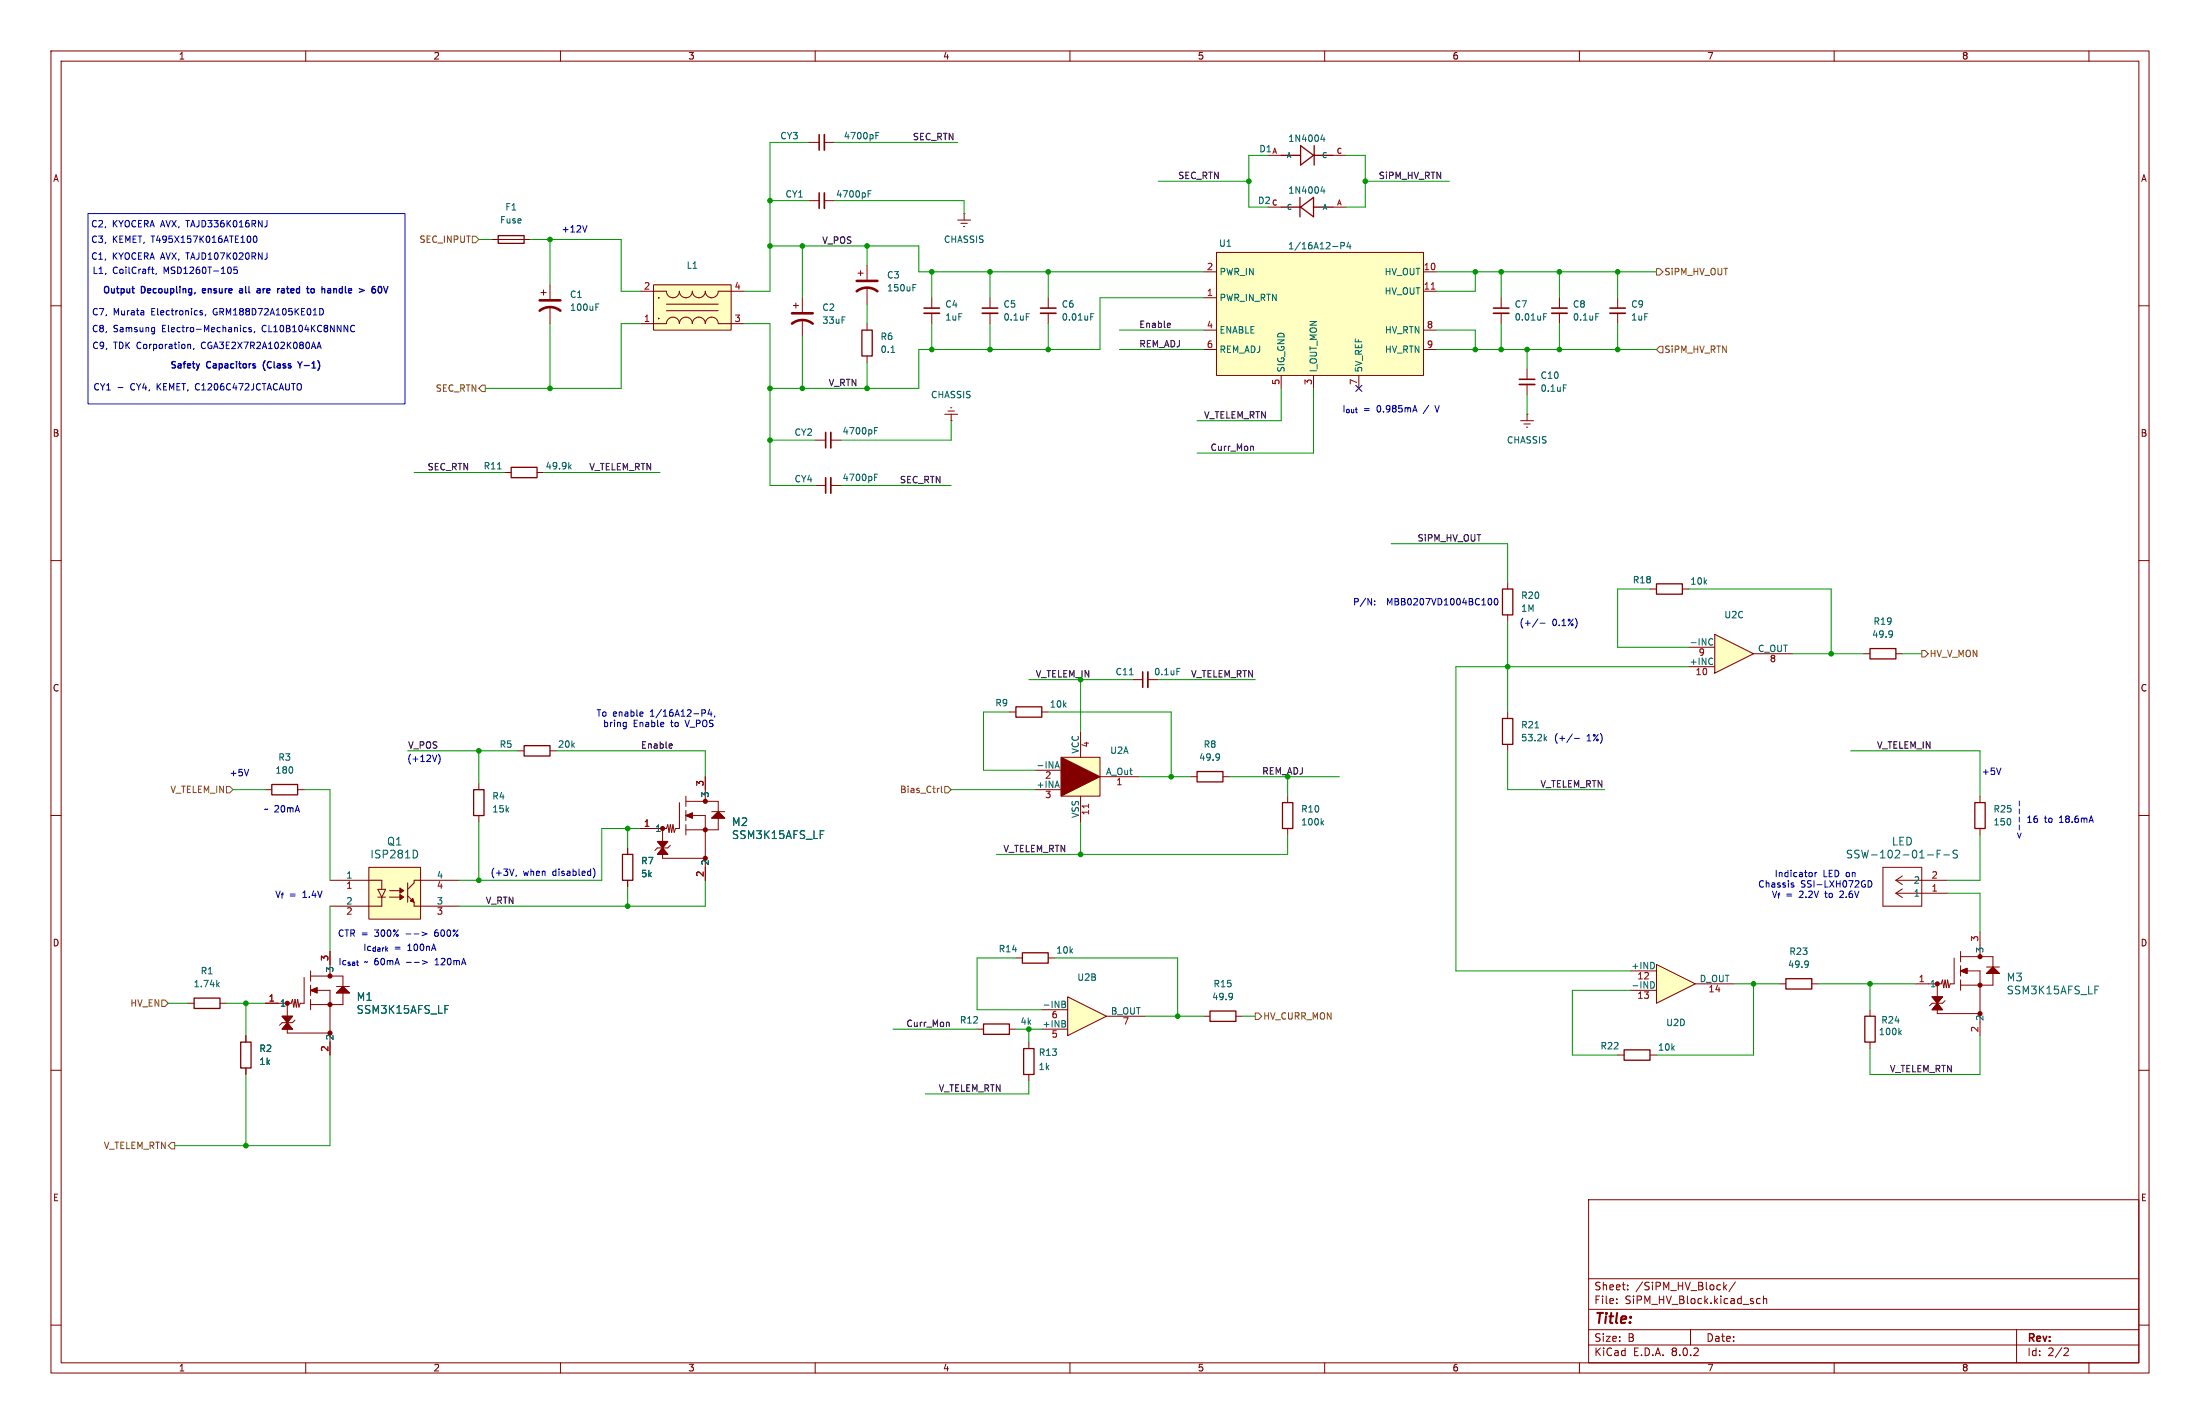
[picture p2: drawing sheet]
<svg xmlns="http://www.w3.org/2000/svg" width="432mm" height="279mm" viewBox="0 0 432 279" stroke-linecap="round" stroke-linejoin="round" font-family="sans-serif">
<g fill="none" stroke="#840000" stroke-width=".2">
<path d="M10 10h411.8v259.4h-411.8zM12 12h407.8v255.4h-407.8zM60 10v2M110 10v2M160 10v2M210 10v2M260 10v2M310 10v2M360 10v2M410 10v2M10 60h2M419.8 60h2"/>
<path d="M99.1 92.7h1.2M105.4 92.7h1.3M298.4 82.6h2.6M299.1 83.2h1.3M299.6 83.8h.2M299.7 81.3h.1M299.7 81.3v1.3M10 110h2M295.9 114.3v1.3M419.8 110h2M295.9 120.7v1.2M10 160h2"/>
<path d="M94 153.7v1.2M101.6 147.3h1.3M107.9 147.3h1.3M233.7 152.4h1.2M240 152.4h1.3M419.8 160h2M94 160v1.3M123.2 166.4v1.2M123.2 172.7v1.3M36.8 196.9h1.3M43.2 196.9h1.2M55.4 199.4h2l-2 2.5h2z"/>
<path d="M56.4 196.9v2.5M59.7 191.8v5.1h-.8l-.2 .7-.3-1.5-.2 1.5-.3-1.5-.2 1.5-.3-1.5-.3 .8h-5M61 190.5v2M61 193.3v2M61 196.1v2M61 194.3l1.2-.5v1zM61 191.5h6.3v2M62.2 194.3h2.6v12.7M64.8 186.7v4.8M66 194.8l1.3-1.3 1.3 1.3zM66 193.5h2.6M67.3 194.8v2.3h-6.3"/>
<path d="M10 210h2M56.4 201.9v.8h8.4M57.9 200.2l-.5 .5h-2l-.5 .5M419.8 210h2M311.8 235.4h108v32h-108zM10 260h2M311.8 256.9h108M311.8 250.9h108M317.3 255.6v.2M317.3 254.9v.1M319.5 252.9v.2M319.5 252.2v.1"/>
<path d="M338.3 251.6v1.5M338.5 252.5l.4 .6M338.9 252.1l-.6 .6M340.6 251.5l-1.3 1.9M345.5 254.9l-.5-.1-.2 .3 .1 .6h.6M346.1 254.9l.2-.1 .4 .1 .1 .9M346.1 254.3v1.5M419.8 260h2M60 267.4v2M110 267.4v2M160 267.4v2M210 267.4v2"/>
<path d="M260 267.4v2M310 267.4v2M311.8 263.9h108M311.8 260.9h108M331.8 260.9v3M360 267.4v2M395.8 260.9v6.5M405.3 264.5l.5 .1 .2 .3-1 1.1h1M410 267.4v2"/>
</g>
<g fill="#840000" stroke="#840000" stroke-width=".2">
<path d="M61 194.3l1.2-.5v1z"/>
<path d="M66 194.8l1.3-1.3 1.3 1.3z"/>
<path d="M55.4 199.4h2l-1 1.3 1 1.2h-2l1-1.2z"/>
</g>
<g fill="none" stroke="#840000" stroke-width=".51">
<circle cx="56.4" cy="196.8" r=".25"/>
<circle cx="64.8" cy="191.5" r=".25"/>
<circle cx="64.8" cy="197.1" r=".25"/>
<circle cx="64.8" cy="202.7" r=".25"/>
</g>
<path d="M97.7 92h.7M111.8 91.5l.3 .5M112.1 91.2l-.5 .5M239.2 148l.2 .6-.2 .4M239.4 148.4l-.2 .2M42.7 193.1l.3 .5M43 192.8l-.5 .5M87.3 197.3h.8" fill="none" stroke="#006464" stroke-width=".2"/>
<path d="M100.3 91.7h5.1v2h-5.1zM294.9 115.6h2v5.1h-2zM93 154.9h2v5.1h-2zM102.9 146.3h5v2h-5zM234.9 151.4h5.1v2h-5.1zM122.2 167.6h2v5.1h-2zM38.1 195.8h5.1v2.1h-5.1z" fill="none" stroke="#840000" stroke-width=".25"/>
<path d="M72.4 170.2h10.1v10.1h-10.1z" fill="#ffffc2"/>
<g fill="none" stroke="#840000" stroke-width=".2">
<path d="M158.7 39.4h2.1M161.8 39.4h2M96.5 47h7.6M182.9 58.4v2.1M205.7 58.4v2.1M170.2 63.5v1.3M170.2 69.9v1.2M182.9 61.5v2M205.7 61.5v2M323.8 115.6h1.3M330.2 115.6h1.3M64.8 172.7h10.1v1.8"/>
<path d="M72.4 170.2h10.1v10.1h-10.1zM74.2 176h1.5M74.2 174.5h1.5l-.8 1.5zM74.9 176v1.8h-10.1M76.5 176h2M76.5 174.8h2M80 173.2v3.8M80 175.8l.8 .7M81.3 177v.8h8.9M90.2 172.7h-8.9v.5l-1.3 1.3M369.6 170.2h7.6v7.6h-7.6zM372.1 172.7h10.2"/>
<path d="M372.1 172.7l1.3 .9M372.1 175.3h10.2M372.1 175.3l1.3 .8M373.4 171.9l-1.3 .8M373.4 174.4l-1.3 .9"/>
</g>
<g fill="#840000" stroke="#840000" stroke-width=".2">
<path d="M78.5 175.5l.7 .5-.7 .5z"/>
<path d="M78.5 174.2l.7 .6-.7 .5z"/>
<path d="M80.5 176.8l.5-.5 .3 .7z"/>
</g>
<path d="M170.4 38h.4M170.4 37.4h.6M174.9 69.2h.7M214.1 62.2h.4M214.1 61.5h.6M81.7 166.9l.3 .6-.1 .5-.2 .3M378.3 167.8h1.2M380.2 167.5h.5M380.9 166.8h-.7v1.5M381.5 167.8h1.2M384.2 166.9l-.6-.1-.3 .3 .2 .4 .6 .3v.4l-.2 .1h-.6" fill="none" stroke="#006464" stroke-width=".2"/>
<path d="M161.8 37.8v3.1M181.4 61.5h3M204.2 61.5h3.1" fill="none" stroke="#840000" stroke-width=".33"/>
<path d="M160.8 37.8v3.1M181.4 60.5h3M204.2 60.5h3.1" fill="none" stroke="#840000" stroke-width=".3"/>
<path d="M97.8 46.2h5.1v1.6h-5.1zM169.2 64.8h2v5.1h-2zM325.1 114.6h5.1v2h-5.1z" fill="none" stroke="#840000" stroke-width=".25"/>
<path d="M128.3 55.9h15.2v8.9h-15.2z" fill="#ffffc2"/>
<g fill="none" stroke="#840000" stroke-width=".2">
<path d="M158.7 27.9h2.1M161.8 27.9h2M248.9 30.5h2.6M261.6 30.5h2.6M106.2 57.4h1M106.7 56.9v1M107.9 55.9v2.8M125.7 57.2h5.1a1.27 1.27 0 0 0 1.3 1.2 1.27 1.27 0 0 0 1.2-1.2 1.27 1.27 0 0 0 1.3 1.2 1.27 1.27 0 0 0 1.3-1.2 1.27 1.27 0 0 0 1.3 1.2 1.27 1.27 0 0 0 1.2-1.2 1.27 1.27 0 0 0 1.3 1.2 1.27 1.27 0 0 0 1.3-1.2h5M128.3 55.9h15.2v8.9h-15.2zM130.8 59.7h10.2M168.4 53.6h1M168.9 53.1v1"/>
<path d="M170.2 52.1v2.8M170.2 56.4v3.3M188 43.2h2.5M188.6 43.8h1.3M189.1 44.5h.3M189.2 41.9h.1M189.2 41.9v1.3M294.6 58.4v2.1M306.1 58.4v2.1M317.5 58.4v2.1M107.9 60.2v3.3M125.7 63.5h5.1a1.27 1.27 0 0 1 1.3-1.3 1.27 1.27 0 0 1 1.2 1.3 1.27 1.27 0 0 1 1.3-1.3 1.27 1.27 0 0 1 1.3 1.3 1.27 1.27 0 0 1 1.3-1.3 1.27 1.27 0 0 1 1.2 1.3 1.27 1.27 0 0 1 1.3-1.3 1.27 1.27 0 0 1 1.3 1.3h5"/>
<path d="M130.8 61h10.2M294.6 61.5v2M299.7 72.4v2M299.7 75.4v2.1M306.1 61.5v2M317.5 61.5v2M185.4 81.3h2.6M186.1 80.6h1.2M186.6 80h.2M186.7 82.6h.1M186.7 81.3v1.3M201.9 204.5v1.2"/>
<path d="M201.9 210.8v1.3"/>
</g>
<path d="M105.9 58.9h4.1M168.1 57.2a3.3 3.3 0 0 1 4.1 0M168.1 55.1h4.1M105.9 61a3.3 3.3 0 0 1 4.1 0" fill="none" stroke="#840000" stroke-width=".51"/>
<path d="M171.9 26.6h.4M171.9 26h.6M259.6 26.4l-.3 .9h.7M259.9 26.9v.9M117 59.6h.6M179.2 56.4h.4M179.2 55.8h.6M117 60.2h.4M303 62.2h.4M303 61.5h.6M306.8 75.5h.7M313.2 61.5h.6" fill="none" stroke="#006464" stroke-width=".2"/>
<path d="M161.8 26.4v3.1M293.1 61.5h3.1M298.2 75.4h3M304.5 61.5h3.1M316 61.5h3" fill="none" stroke="#840000" stroke-width=".33"/>
<path d="M160.8 26.4v3.1M293.1 60.5h3.1M298.2 74.4h3M304.5 60.5h3.1M316 60.5h3" fill="none" stroke="#840000" stroke-width=".3"/>
<path d="M251.5 30.5h3.8M255.3 28.6l2.5 1.9-2.5 1.9zM257.8 30.5h3.8M257.9 28.6v3.8M200.9 205.7h2v5.1h-2z" fill="none" stroke="#840000" stroke-width=".25"/>
<path d="M238.8 49.5h40.6v24.2h-40.6z" fill="#ffffc2"/>
<g fill="none" stroke="#840000" stroke-width=".2">
<path d="M155.7 59.9h1M156.2 59.4v1.1M157.5 58.4v2.8M194.3 58.4v2.1M236.2 58.4h2.6M236.2 53.3h2.6M238.8 49.5h40.6v24.2h-40.6zM248.9 40.6h2.6M261.6 40.6h2.6M279.4 53.3h2.5M279.4 57.2h2.5M157.5 62.7v3.3"/>
<path d="M194.3 61.5v2M236.2 64.8h2.6M236.2 68.6h2.6M251.5 73.7v2.5M257.8 73.7v2.5M266.7 73.7v2.5M279.4 64.8h2.5M279.4 68.6h2.5M160 95.3h2.1M160 86.4h2.1M163.1 95.3h2M163.1 86.4h2"/>
<path d="M52.1 154.9h1.2M58.4 154.9h1.3M133.3 157.5v5.1h-.7l-.3 .7-.2-1.5-.3 1.5-.2-1.5-.3 1.5-.2-1.5-.3 .8h-5.1M134.6 156.2v2M134.6 159v2M134.6 157.2h6.4v2.1M138.4 152.4v4.8M139.7 159.3h2.5M129 165.1h2.1l-2.1 2.5h2.1zM130 167.6v.8h8.4M130 162.6v2.5M131.6 165.9l-.5 .5h-2.1l-.5 .5"/>
<path d="M134.6 161.8v2M134.6 160l1.3-.5v1zM135.9 160h2.5v12.7M139.7 160.5l1.3-1.2 1.2 1.2zM141 160.5v2.3h-6.4M199.4 188h1.3M205.7 188h1.3M379.2 195.6h2.1l-2.1 2.5h2.1zM380.2 198.1v.8h8.4M380.2 193v2.6M381.8 196.3l-.5 .6h-2.1l-.5 .5M383.5 188v5h-.7l-.3 .8-.2-1.5-.3 1.5-.2-1.5-.3 1.5-.2-1.5-.3 .7h-5.1"/>
<path d="M384.8 186.7v2M384.8 189.5v2M384.8 192.3v2M384.8 190.5l1.3-.5v1zM384.8 187.7h6.4v2M386.1 190.5h2.5v12.7M388.6 182.9v4.8M389.9 191l1.3-1.3 1.2 1.3zM389.9 189.7h2.5M391.2 191v2.3h-6.4M48.3 203.2v1.3M48.3 209.6v1.2"/>
<path d="M191.8 201.9h1.2M198.1 201.9h1.3"/>
</g>
<path d="M280.9 56.7h.7" fill="none" stroke="#a90000" stroke-width=".2"/>
<path d="M259.6 36.6l-.3 .9h.7M259.9 37.1v.8M263.2 48.2h.6l.1-.2-.1-.3-.6-.1v1.2M264.7 47.5l-.3 .9h.8M265 48v.8M201.4 61.5h.6M171.7 93.6h.4M171.7 93h.6M171.7 84.5h.4M171.7 83.9h.6M161 163h.7M411.2 193.5h.7" fill="none" stroke="#006464" stroke-width=".2"/>
<path d="M255.1 38.7v3.8M251.5 40.6h3.8M255.3 40.6l2.5-1.9v3.8zM257.8 40.6h3.8M53.3 153.9h5.1v2.1h-5.1zM200.7 186.9h5v2.1h-5zM47.2 204.5h2.1v5.1h-2.1zM193 200.9h5.1v2h-5.1z" fill="none" stroke="#840000" stroke-width=".25"/>
<g fill="none" stroke="#840000" stroke-width=".51">
<path d="M155.4 63.5a3.3 3.3 0 0 1 4.1 0M155.4 61.5h4.1"/>
<circle cx="138.4" cy="157.2" r=".25"/>
<circle cx="130" cy="162.6" r=".25"/>
<circle cx="138.4" cy="168.4" r=".25"/>
<circle cx="138.4" cy="162.8" r=".25"/>
<circle cx="380.2" cy="193" r=".25"/>
<circle cx="388.6" cy="198.9" r=".25"/>
<circle cx="388.6" cy="187.7" r=".25"/>
<circle cx="388.6" cy="193.3" r=".25"/>
</g>
<g fill="#840000" stroke="#840000" stroke-width=".2">
<path d="M134.6 160l1.3-.5v1z"/>
<path d="M139.7 160.5l1.3-1.2 1.2 1.2z"/>
<path d="M129 165.1h2.1l-1.1 1.3 1.1 1.2h-2.1l1-1.2z"/>
<path d="M384.8 190.5l1.3-.5v1z"/>
<path d="M389.9 191l1.3-1.3 1.2 1.3z"/>
<path d="M379.2 195.6h2.1l-1.1 1.3 1.1 1.2h-2.1l1-1.2z"/>
</g>
<path d="M192.8 61.5h3M163.1 84.8v3.1M163.1 93.7v3.1" fill="none" stroke="#840000" stroke-width=".33"/>
<path d="M192.8 60.5h3M162.1 84.8v3.1M162.1 93.7v3.1" fill="none" stroke="#840000" stroke-width=".3"/>
<path d="M209.5 195.6l7.7 3.8-7.7 3.8z" fill="#ffffc2"/>
<path d="M222.2 133.4h2.1M225.3 133.4h2M204.5 198.1h5M209.5 195.6l7.7 3.8-7.7 3.8zM217.2 199.4h7.6M236.2 199.4h1.3M242.6 199.4h1.2M204.5 201.9h5" fill="none" stroke="#840000" stroke-width=".2"/>
<path d="M221.7 132.4h.7M231 131.1h.6M208.4 196.4l.6 .2 .1 .2-.2 .2M208.4 197h.5M208.9 197l.3 .3-.1 .3-.7 .1M241.8 194.9l.1 .7-.2 .4M241.9 195.4l-.1 .2M209 200.9l.2 .2-.2 .4M209 200.4v.3" fill="none" stroke="#006464" stroke-width=".2"/>
<path d="M237.5 198.4h5.1v2h-5.1z" fill="none" stroke="#840000" stroke-width=".25"/>
<path d="M225.3 131.8v3.1" fill="none" stroke="#840000" stroke-width=".33"/>
<path d="M224.3 131.8v3.1" fill="none" stroke="#840000" stroke-width=".3"/>
<path d="M208.3 148.6h7.6v7.6h-7.6z" fill="#ffffc2"/>
<path d="M208.3 148.6l7.6 3.8-7.6 3.8z" fill="#840000" stroke="#840000" stroke-width=".2"/>
<g fill="none" stroke="#840000" stroke-width=".2">
<path d="M198.1 139.7h1.3M204.5 139.7h1.2M365.8 128.3h1.2M372.1 128.3h1.3M203.2 151.1h5.1M203.2 154.9h5.1M208.3 148.6h7.6v7.6h-7.6zM212.1 143.5v5.1M212.1 156.2v5.1M215.9 152.4h7.6M252.7 156.2v1.3M388.6 156.2v1.3"/>
<path d="M252.7 162.6v1.2M388.6 162.6v1.2M367 198.1v1.3M367 204.5v1.2"/>
</g>
<path d="M213.7 157.8v.7" fill="none" stroke="#a90000" stroke-width=".2"/>
<path d="M371.3 123.8l.1 .7-.1 .4M371.4 124.3l-.1 .2M207.1 150.7l.4-1.3 .4 1.3M207.2 150.3h.6M259.4 161.4l.4 .5M259.8 161l-.5 .5M372.8 202.5l.4 .5M373.2 202.2l-.5 .5" fill="none" stroke="#006464" stroke-width=".2"/>
<path d="M199.4 138.7h5.1v2h-5.1zM367 127.3h5.1v2h-5.1zM251.7 157.5h2v5.1h-2zM387.6 157.5h2v5.1h-2zM366 199.4h2v5.1h-2z" fill="none" stroke="#840000" stroke-width=".25"/>
<path d="M336.5 124.5l7.7 3.8-7.7 3.8z" fill="#ffffc2"/>
<path d="M295.9 139.7v1.3M331.5 130.8h5M331.5 127h5M336.5 124.5l7.7 3.8-7.7 3.8zM344.2 128.3h7.6M295.9 146.1v1.2M349.2 193h1.3M355.6 193h1.3M317.5 207h1.3M323.8 207h1.3" fill="none" stroke="#840000" stroke-width=".2"/>
<path d="M335.6 125.4h.6M336.1 129.2h.1M336.2 130.3h-.1M336.2 126.5h-.6M301.3 142.8h.7M303.2 144.9l.4 .5M303.6 144.5l-.5 .5M354.8 188.6l.1 .7-.1 .4M354.9 189.1l-.1 .2" fill="none" stroke="#006464" stroke-width=".2"/>
<path d="M294.9 141h2v5.1h-2zM350.5 192h5.1v2.1h-5.1zM318.8 206h5v2h-5z" fill="none" stroke="#840000" stroke-width=".25"/>
<path d="M325.1 189.2l7.6 3.8-7.6 3.9z" fill="#ffffc2"/>
<g fill="none" stroke="#840000" stroke-width=".2">
<path d="M138.4 152.4v2.5M123.2 166.4v1.2M123.2 172.7v1.3M125.7 162.6h2.6M138.4 170.2v2.5M52.1 196.9h2.5M64.8 186.7v2.5M320 190.5h5.1M320 194.3h5.1M325.1 189.2l7.6 3.8-7.6 3.9zM332.7 193h7.7M48.3 203.2v1.3"/>
<path d="M48.3 209.6v1.2M64.8 204.5v2.5"/>
</g>
<path d="M161 163h.7M87.3 197.3h.8M324 192.6a.64 .64 0 0 1 .7 .7 .64 .64 0 0 1-.7 .6M324.7 189.1v.7" fill="none" stroke="#006464" stroke-width=".2"/>
<path d="M92.7 46.4h.6l.7 .6-.7 .6h-.6zM325.1 52.7h.7l.6 .6-.6 .7h-.7zM94.6 75.6h.6v1.2h-.6l-.6-.6zM325.8 67.9h.6v1.3h-.6l-.7-.6zM377.2 127.6h.6l.7 .7-.7 .6h-.6zM44.4 154.3h.7l.6 .6-.6 .7h-.7zM184.2 154.7h.1M184.8 154.2v1.1l.1 .2M185.4 154.3h.7l.6 .6-.6 .7h-.7zM31.7 196.2h.7l.6 .7-.6 .6h-.7zM246.4 198.8h.6l.6 .6-.6 .6h-.6zM33.7 224.2h.6v1.2h-.6l-.7-.6z" fill="none" stroke="#725600" stroke-width=".2"/>
<path d="M229.5 63.4l.2 .3-.6 .1M229.7 64.2l-.2 .1M245.8 87.5l.2 .2v.7M131.8 146l.1 .3-.6 .1M131.9 146.7l-.1 .1M186.1 200.6l.2 .2v.6" fill="none" stroke="#0f0f0f" stroke-width=".2"/>
<g fill="none" stroke="#0000c2" stroke-width=".2">
<path d="M17.3 41.9h62.2v37.3h-62.2zM29.7 52.8h.5M29.9 53.5l.3 .2M30.7 53.6l-.1 .3M45.2 52.5l.2 .4-.2 .7M46.5 52.4h-.6v.6l.2-.1h.4l.1 .2-.1 .4-.1 .2-.5-.2M49 46.4l.2 .4-.2 .7M49.8 46.4l.2-.1a.68 .68 0 0 1 .5 .6 .68 .68 0 0 1-.5 .7l-.3-.5zM52.4 43.3v.9l-.2 .3M52.4 49.6v.9l-.2 .3M115.2 44.3l-.4 1.2M23.2 76h.9"/>
<path d="M30 64.3h.3M30.3 64.3v1l-.2 .2M30.3 65l-.3 .1M37 67.6l.4 .1v.7M38.1 68.3l-.2 .3M39.3 61.3l.5 .3-.1 .1-.3 .1M39.3 61h.4M40.4 61.7l-.1 .3M48.4 64.3h-.4l-.2 .2 .1 .5h.5M49.3 64.3h-.3l-.2 .1 .1 .2 .4 .1v.3h-.5M50 65l-.1 .3M62.2 68.4l.4-1.3 .4 1.3"/>
<path d="M62.3 68h.6M62.8 60.5a.64 .64 0 0 1 .7 .7 .64 .64 0 0 1-.7 .6zM69 63.9l.6 .1M69.6 65h-.6M277.7 79.6l.4 1.2M281.6 79.6l.5 1.2M277.4 80.5h.6M269.8 118.6v.1M269.8 117.9v.1M292.4 117.4a.68 .68 0 0 1 .4 .7 .68 .68 0 0 1-.4 .6M293.4 117.5l.2-.1a.68 .68 0 0 1 .4 .7 .68 .68 0 0 1-.4 .6l-.3-.5zM126 139.7l.2 .3-.6 .1"/>
<path d="M137.8 139.3h.4l.3 .2-.1 .4h-.6M139.3 139.2l-.3 .9h.7M139.6 139.7v.8M301.9 121.4l-1.1 1.7M302.3 122.3h1M48.8 151l-.4 1.2M85.7 148.2l-.4 1.2M86 148a1.46 1.46 0 0 1 0 1.9M122.5 141.7l.4 .1M122.9 141.7v1.1l-.2 .2M122.9 142.5l-.4 .1M126.1 140.5h-.1"/>
<path d="M140.3 140.5l-.1 .2M308.6 144l-1.1 1.7M309 144.9h1M392.7 150.7l-.4 1.3M396.3 157.2v.9M396.3 158.7v1M101.4 171.7l-.2 .3M116.4 170.3a1.46 1.46 0 0 1 0 2M351.7 173.6l.3 .1 .1 .2-.4 .2M351.7 173.2l.3 .1M355.6 171.2l.1 .2-.1 .6M356.2 171.2v.8"/>
<path d="M356.6 171.2l-.4 .2M366.7 172.8a.64 .64 0 0 1 .7 .6 .64 .64 0 0 1-.7 .7zM396.3 160.3v1M82.8 182.9l1 .3-1 .4M82.9 188.5l1 .3-1 .4M85.4 189.3h.7M85.5 188.3l-.1 .1"/>
</g>
<g fill="none" stroke="#0000c2" stroke-width=".25">
<path d="M47.1 56.7h.4M47.5 57h-.3l-.2 .2 .1 .2 .4 .1M50.4 57.3l.2 .2 .4-.1M50.5 56.7h.5v.8M51 56.9l-.4 .1-.2 .2M55.3 56.7h.5v.8M55.8 56.9l-.4 .1-.2 .2 .2 .3 .4-.1M61.3 56.6l.4 .3-.1 .5-.3 .1M65.5 56.6v.9M65.9 56.6l-.4 .1M73.5 56.7h-.3l-.2 .2M73.6 56.2l-.4 .1-.2 .4 .1 .7 .4 .1"/>
<path d="M74.3 56.4l.2-.2 .4 .2M75.3 56.2l.4 1.3 .4-1.3M39.2 71.4l-.3 .8M58.4 70.9l.5 .7M58.9 71.6v.6M59.3 70.9l-.4 .7"/>
</g>
<g fill="none" stroke="#009600" stroke-width=".2">
<path d="M151.1 39.4h7.6M158.7 27.9h-7.6v29.3h-5.1M163.8 27.9h24.2M163.8 39.4h25.4v2.5M227.3 35.6h17.8M248.9 30.5h-3.8v10.1h3.8M264.2 30.5h3.8v10.1h-3.8M268 35.6h16.5M94 47h2.5M104.1 47h17.8v10.2h3.8M107.9 47v8.9M151.1 48.3h29.2v5h55.9"/>
<path d="M157.5 48.3v10.1M170.2 48.3v3.8M170.2 59.7v3.8M182.9 53.3v5.1M194.3 53.3v5.1M205.7 53.3v5.1M236.2 58.4h-20.3v10.2h-35.6v7.6h-29.2M281.9 53.3h43.2M289.6 53.3v3.9h-7.7M294.6 53.3v5.1M306.1 53.3v5.1M317.5 53.3v5.1"/>
<path d="M107.9 63.5v12.7M125.7 63.5h-3.8v12.7h-26.7M146 63.5h5.1v31.8h8.9M157.5 66v10.2M170.2 71.1v5.1M182.9 63.5v5.1M194.3 63.5v5.1M205.7 63.5v5.1M219.7 64.8h16.5M219.7 68.6h16.5M251.5 76.2v6.4h-16.6M257.8 76.2v12.7h-22.9"/>
<path d="M281.9 64.8h7.7v3.8M281.9 68.6h43.2M294.6 63.5v5.1M299.7 68.6v3.8M299.7 77.5v3.8M306.1 63.5v5.1M317.5 63.5v5.1M81.3 92.7h17.8M106.7 92.7h22.8M151.1 86.4h8.9M165.1 95.3h21.6M186.7 82.6v3.8h-21.6"/>
<path d="M273 106.7h22.9v7.6M323.8 115.6h-6.3v11.4h14M331.5 115.6h27.9v12.7M198.1 139.7h-5.1v11.4h10.2M201.9 133.4h20.3M205.7 139.7h24.2v12.7M212.1 133.4v10.1M227.3 133.4h19.1M295.9 121.9v17.8M331.5 130.8h-45.8v59.7h34.3M351.8 128.3h14M373.4 128.3h3.8"/>
<path d="M45.7 154.9h6.4M59.7 154.9h5.1v17.8M80 147.3h21.6M94 147.3v6.4M109.2 147.3h29.2v5.1M186.7 154.9h16.5M223.5 152.4h10.2M241.3 152.4h21.6M252.7 152.4v3.8M295.9 147.3v7.6h19.1M363.2 147.3h25.4v8.9M64.8 177.8v8.9"/>
<path d="M94 161.3v11.4M123.2 162.6v3.8M123.2 174v3.8M125.7 162.6h-7.6v10.1h-27.9M138.4 172.7v5.1h-48.2M212.1 161.3v6.3M252.7 163.8v3.8h-57.1M382.3 175.3h6.3v7.6M388.6 163.8v8.9h-6.3M33 196.9h3.8M44.4 196.9h7.7M48.3 196.9v6.3"/>
<path d="M199.4 188h-7.6v10.1h12.7M207 188h24.1v11.4M224.8 199.4h11.4M243.8 199.4h2.6M320 194.3h-11.4v12.7h8.9M340.4 193h8.8M344.2 193v14h-19.1M356.9 193h19M367 193v5.1M48.3 210.8v14M64.8 207v17.8h-30.5M175.3 201.9h16.5"/>
<path d="M199.4 201.9h5.1M201.9 201.9v2.6M201.9 212.1v2.5h-20.3M388.6 203.2v7.6h-21.6v-5.1"/>
</g>
<path d="M266.1 75.6l1.2 1.2M267.3 75.6l-1.2 1.2" fill="none" stroke="#000084" stroke-width=".2"/>
<g fill="#009600" stroke="#009600" stroke-width=".2">
<circle cx="107.9" cy="47" r=".46"/>
<circle cx="48.3" cy="224.8" r=".46"/>
<circle cx="48.3" cy="196.9" r=".46"/>
<circle cx="182.9" cy="53.3" r=".46"/>
<circle cx="157.5" cy="76.2" r=".46"/>
<circle cx="182.9" cy="68.6" r=".46"/>
<circle cx="170.2" cy="76.2" r=".46"/>
<circle cx="201.9" cy="201.9" r=".46"/>
<circle cx="231.1" cy="199.4" r=".46"/>
<circle cx="151.1" cy="86.4" r=".46"/>
<circle cx="107.9" cy="76.2" r=".46"/>
<circle cx="151.1" cy="76.2" r=".46"/>
<circle cx="157.5" cy="48.3" r=".46"/>
<circle cx="170.2" cy="48.3" r=".46"/>
<circle cx="151.1" cy="48.3" r=".46"/>
<circle cx="151.1" cy="39.4" r=".46"/>
<circle cx="94" cy="147.3" r=".46"/>
<circle cx="94" cy="172.7" r=".46"/>
<circle cx="123.2" cy="177.8" r=".46"/>
<circle cx="123.2" cy="162.6" r=".46"/>
<circle cx="289.6" cy="68.6" r=".46"/>
<circle cx="194.3" cy="53.3" r=".46"/>
<circle cx="194.3" cy="68.6" r=".46"/>
<circle cx="205.7" cy="53.3" r=".46"/>
<circle cx="245.1" cy="35.6" r=".46"/>
<circle cx="268" cy="35.6" r=".46"/>
<circle cx="205.7" cy="68.6" r=".46"/>
<circle cx="317.5" cy="53.3" r=".46"/>
<circle cx="306.1" cy="53.3" r=".46"/>
<circle cx="294.6" cy="53.3" r=".46"/>
<circle cx="289.6" cy="53.3" r=".46"/>
<circle cx="299.7" cy="68.6" r=".46"/>
<circle cx="317.5" cy="68.6" r=".46"/>
<circle cx="294.6" cy="68.6" r=".46"/>
<circle cx="306.1" cy="68.6" r=".46"/>
<circle cx="229.9" cy="152.4" r=".46"/>
<circle cx="212.1" cy="167.6" r=".46"/>
<circle cx="344.2" cy="193" r=".46"/>
<circle cx="367" cy="193" r=".46"/>
<circle cx="359.4" cy="128.3" r=".46"/>
<circle cx="295.9" cy="130.8" r=".46"/>
</g>
<text font-size="2.8" fill="#840000" x="312.8" y="260.3">Title:</text>
<g font-size="2.1" fill="#006464">
<text x="75.9" y="166.1">Q1</text>
<text x="143.6" y="162.3">M2</text>
<text x="143.6" y="164.8">SSM3K15AFS_LF</text>
<text x="371.2" y="166.1">LED</text>
<text x="72.6" y="168.6">ISP281D</text>
<text x="362.2" y="168.6">SSW-102-01-F-S</text>
<text x="69.9" y="196.6">M1</text>
<text x="393.8" y="192.8">M3</text>
<text x="393.8" y="195.3">SSM3K15AFS_LF</text>
<text x="69.9" y="199.1">SSM3K15AFS_LF</text>
</g>
<g font-size="2.1" fill="#840000">
<text x="312.8" y="256.1">File:</text>
<text x="312.8" y="253.4">Sheet:</text>
<text x="318.9" y="256.1">SiPM_HV_Block.kicad_sch</text>
<text x="321" y="253.4">/SiPM_HV_Block/</text>
<text x="312.8" y="263.5">Size:</text>
<text x="319.5" y="263.5">B</text>
<text x="334.8" y="263.5">Date:</text>
<text x="397.8" y="263.7">Rev:</text>
<text x="312.8" y="266.3">KiCad</text>
<text x="320.5" y="266.3">E.D.A.</text>
<text x="328.1" y="266.3">8.0.2</text>
<text x="397.8" y="266.3">Id:</text>
<text x="401.9" y="266.3">2/2</text>
</g>
<g font-size="1.8" fill="#840000">
<text x="35" y="11.9">1</text>
<text x="85" y="11.9">2</text>
<text x="135" y="11.9">3</text>
<text x="185" y="11.9">4</text>
<text x="235" y="11.9">5</text>
<text x="285" y="11.9">6</text>
<text x="335" y="11.9">7</text>
<text x="385" y="11.9">8</text>
<text x="10.3" y="35.9">A</text>
<text x="420.1" y="35.9">A</text>
<text x="128.9" y="58.8">.</text>
<text x="128.9" y="62.8">.</text>
<text x="10.3" y="85.9">B</text>
<text x="420.1" y="85.9">B</text>
<text x="10.3" y="135.9">C</text>
<text x="420.1" y="135.9">C</text>
<text x="10.3" y="185.9">D</text>
<text x="420.1" y="185.9">D</text>
<text x="10.3" y="235.9">E</text>
<text x="420.1" y="235.9">E</text>
<text x="35" y="269.3">1</text>
<text x="85" y="269.3">2</text>
<text x="135" y="269.3">3</text>
<text x="185" y="269.3">4</text>
<text x="235" y="269.3">5</text>
<text x="285" y="269.3">6</text>
<text x="335" y="269.3">7</text>
<text x="385" y="269.3">8</text>
</g>
<g font-size="1.8" fill="#006464">
<text x="153.1" y="27.5">CY3</text>
<text x="165.5" y="27.5">4700pF</text>
<text x="252.7" y="28">1N4004</text>
<text x="247.1" y="30.1">D1</text>
<text x="99.1" y="41.5">F1</text>
<text x="154.1" y="39">CY1</text>
<text x="164" y="39">4700pF</text>
<text x="246.8" y="40.2">D2</text>
<text x="252.7" y="38.2">1N4004</text>
<text x="98.1" y="44">Fuse</text>
<text x="185.2" y="47.9">CHASSIS</text>
<text x="134.7" y="52.9">L1</text>
<text x="239.2" y="48.6">U1</text>
<text x="252.7" y="49.1">1/16A12-P4</text>
<text x="111.8" y="58.6">C1</text>
<text x="174" y="54.8">C3</text>
<text x="174" y="57.4">150uF</text>
<text x="239.3" y="59.3">PWR_IN_RTN</text>
<text x="239.3" y="54.2">PWR_IN</text>
<text x="271.7" y="54.2">HV_OUT</text>
<text x="271.7" y="58">HV_OUT</text>
<text x="111.8" y="61.2">100uF</text>
<text x="161.3" y="61.2">C2</text>
<text x="161.3" y="63.7">33uF</text>
<text x="185.4" y="60.6">C4</text>
<text x="185.4" y="63.1">1uF</text>
<text x="196.9" y="60.6">C5</text>
<text x="196.9" y="63.1">0.1uF</text>
<text x="208.3" y="60.6">C6</text>
<text x="208.3" y="63.1">0.01uF</text>
<text x="239.3" y="65.6">ENABLE</text>
<text x="271.7" y="65.6">HV_RTN</text>
<text x="297.2" y="60.6">C7</text>
<text x="297.2" y="63.1">0.01uF</text>
<text x="308.6" y="60.6">C8</text>
<text x="308.6" y="63.1">0.1uF</text>
<text x="320.1" y="60.6">C9</text>
<text x="320.1" y="63.1">1uF</text>
<text x="172.7" y="66.9">R6</text>
<text x="172.7" y="69.4">0.1</text>
<text x="239.3" y="69.4">REM_ADJ</text>
<text x="271.7" y="69.4">HV_RTN</text>
<text x="252.3" y="73.2" transform="rotate(-90 252.3 73.2)">SIG_GND</text>
<text x="258.7" y="73.2" transform="rotate(-90 258.7 73.2)">I_OUT_MON</text>
<text x="267.6" y="73.2" transform="rotate(-90 267.6 73.2)">5V_REF</text>
<text x="302.3" y="74.5">C10</text>
<text x="302.3" y="77.1">0.1uF</text>
<text x="182.6" y="78.3">CHASSIS</text>
<text x="155.8" y="85.7">CY2</text>
<text x="165.3" y="85.4">4700pF</text>
<text x="295.7" y="87.2">CHASSIS</text>
<text x="94.8" y="92.3">R11</text>
<text x="107" y="92.3">49.9k</text>
<text x="155.8" y="94.8">CY4</text>
<text x="165.3" y="94.6">4700pF</text>
<text x="298.5" y="117.7">R20</text>
<text x="320.4" y="114.7">R18</text>
<text x="331.7" y="114.9">10k</text>
<text x="298.5" y="120.2">1M</text>
<text x="338.4" y="121.5">U2C</text>
<text x="367.4" y="125.3">49.9</text>
<text x="367.6" y="122.8">R19</text>
<text x="331.5" y="130.6">+INC</text>
<text x="331.5" y="126.7">-INC</text>
<text x="344.9" y="128">C_OUT</text>
<text x="218.9" y="132.7">C11</text>
<text x="226.4" y="132.7">0.1uF</text>
<text x="195.3" y="138.8">R9</text>
<text x="205.9" y="139">10k</text>
<text x="298.5" y="143.1">R21</text>
<text x="54.5" y="149.5">R3</text>
<text x="98" y="146.9">R5</text>
<text x="109.4" y="146.9">20k</text>
<text x="211.8" y="148" transform="rotate(-90 211.8 148)">VCC</text>
<text x="217.8" y="148.1">U2A</text>
<text x="235.3" y="149.5">49.9</text>
<text x="236.1" y="146.9">R8</text>
<text x="298.5" y="145.6">53.2k</text>
<text x="54" y="152">180</text>
<text x="203.3" y="150.9">-INA</text>
<text x="203.3" y="154.7">+INA</text>
<text x="217" y="152.1">A_Out</text>
<text x="96.5" y="157.1">R4</text>
<text x="96.5" y="159.6">15k</text>
<text x="139.3" y="156.6" transform="rotate(-90 139.3 156.6)">3</text>
<text x="211.8" y="160.6" transform="rotate(-90 211.8 160.6)">VSS</text>
<text x="255.3" y="159.6">R10</text>
<text x="391.2" y="159.6">R25</text>
<text x="128.5" y="163.4">1</text>
<text x="255.3" y="162.2">100k</text>
<text x="391.2" y="162.2">150</text>
<text x="67.9" y="172.5">1</text>
<text x="85.7" y="172.5">4</text>
<text x="125.7" y="169.8">R7</text>
<text x="125.7" y="172.3">5k</text>
<text x="139.3" y="169.9" transform="rotate(-90 139.3 169.9)">2</text>
<text x="375.5" y="173.6">2</text>
<text x="67.9" y="177.5">2</text>
<text x="85.7" y="177.5">3</text>
<text x="375.5" y="176.1">1</text>
<text x="39.3" y="191.4">R1</text>
<text x="65.6" y="190.9" transform="rotate(-90 65.6 190.9)">3</text>
<text x="195.9" y="187">R14</text>
<text x="207.2" y="187.3">10k</text>
<text x="320.1" y="190.2">+IND</text>
<text x="350.8" y="190.1">49.9</text>
<text x="351.1" y="187.6">R23</text>
<text x="389.5" y="187.1" transform="rotate(-90 389.5 187.1)">3</text>
<text x="37.9" y="193.9">1.74k</text>
<text x="54.9" y="197.7">1</text>
<text x="204.5" y="197.9">-INB</text>
<text x="211.4" y="192.6">U2B</text>
<text x="237.8" y="196.4">49.9</text>
<text x="238.1" y="193.9">R15</text>
<text x="320.1" y="194.1">-IND</text>
<text x="333.5" y="192.8">D_OUT</text>
<text x="378.7" y="193.9">1</text>
<text x="188.3" y="201">R12</text>
<text x="200.2" y="201.3">4k</text>
<text x="204.5" y="201.7">+INB</text>
<text x="217.9" y="199.1">B_OUT</text>
<text x="326.9" y="201.5">U2D</text>
<text x="368.7" y="203.3">100k</text>
<text x="369.1" y="201">R24</text>
<text x="389.5" y="200.4" transform="rotate(-90 389.5 200.4)">2</text>
<text x="50.8" y="206.6">R2</text>
<text x="50.8" y="209.1">1k</text>
<text x="65.6" y="204.2" transform="rotate(-90 65.6 204.2)">2</text>
<text x="203.8" y="207.4">R13</text>
<text x="314" y="206.1">R22</text>
<text x="325.3" y="206.3">10k</text>
<text x="203.8" y="210.2">1k</text>
</g>
<g font-size="1.8" fill="#0f0f0f">
<text x="179.1" y="27.6">SEC_RTN</text>
<text x="231.1" y="35.2">SEC_RTN</text>
<text x="270.5" y="35.2">SiPM_HV_RTN</text>
<text x="161.3" y="47.9">V_POS</text>
<text x="223.5" y="64.4">Enable</text>
<text x="223.5" y="68.2">REM_ADJ</text>
<text x="162.6" y="75.9">V_RTN</text>
<text x="236.2" y="82.2">V_TELEM_RTN</text>
<text x="237.5" y="88.6">Curr_Mon</text>
<text x="83.8" y="92.4">SEC_RTN</text>
<text x="115.6" y="92.4">V_TELEM_RTN</text>
<text x="176.5" y="94.9">SEC_RTN</text>
<text x="278.1" y="106.3">SiPM_HV_OUT</text>
<text x="233.7" y="133">V_TELEM_RTN</text>
<text x="80" y="147">V_POS</text>
<text x="125.7" y="147">Enable</text>
<text x="368.3" y="147">V_TELEM_IN</text>
<text x="302.3" y="154.6">V_TELEM_RTN</text>
<text x="196.8" y="167.3">V_TELEM_RTN</text>
<text x="95.2" y="177.5">V_RTN</text>
<text x="177.8" y="201.6">Curr_Mon</text>
<text x="184.1" y="214.3">V_TELEM_RTN</text>
<text x="370.8" y="210.5">V_TELEM_RTN</text>
</g>
<g font-size="1.8" fill="#0000c2">
<text x="17.8" y="44.8">C2,</text>
<text x="17.8" y="47.9">C3,</text>
<text x="22" y="44.8">KYOCERA AVX, TAJD336K016RNJ</text>
<text x="22.1" y="47.9">KEMET, T495X157K016ATE100</text>
<text x="110.1" y="45.8">+12V</text>
<text x="17.8" y="51.2">C1,</text>
<text x="18.1" y="54">L1,</text>
<text x="22" y="51.2">KYOCERA AVX, TAJD107K020RNJ</text>
<text x="22.1" y="54">CoilCraft,</text>
<text x="32.2" y="54">MSD1260T-105</text>
<text x="20" y="57.9">Output</text>
<text x="27.7" y="57.9">Decoupling,</text>
<text x="40.3" y="57.9">ensure</text>
<text x="48" y="57.9">all</text>
<text x="52" y="57.9">are</text>
<text x="56.5" y="57.9">rated</text>
<text x="62.8" y="57.9">to</text>
<text x="66.2" y="57.9">handle</text>
<text x="74" y="57.9">&gt;</text>
<text x="18" y="65.4">C8,</text>
<text x="18" y="62.1">C7,</text>
<text x="22.2" y="65.4">Samsung</text>
<text x="22.2" y="62.1">Murata</text>
<text x="29.8" y="62.1">Electronics,</text>
<text x="31.9" y="65.4">Electro-Mechanics,</text>
<text x="42.1" y="62.1">GRM188D72A105KE01D</text>
<text x="51.7" y="65.4">CL10B104KC8NNNC</text>
<text x="18" y="68.7">C9,</text>
<text x="22.3" y="68.7">TDK Corporation,</text>
<text x="39.8" y="68.7">CGA3E2X7R2A102K080AA</text>
<text x="18.2" y="76.8">CY1</text>
<text x="25.7" y="76.8">CY4,</text>
<text x="31.1" y="76.8">KEMET, C1206C472JCTACAUTO</text>
<text x="33.2" y="72.6">Safety</text>
<text x="40.6" y="72.6">Capacitors</text>
<text x="52.1" y="72.6">(Class</text>
<text x="59.6" y="72.6">Y-1)</text>
<text x="263.4" y="81.1">I_{out}</text>
<text x="267.6" y="81.1">=</text>
<text x="270.3" y="81.1">0.985mA</text>
<text x="279.7" y="81.1">/</text>
<text x="282.2" y="81.1">V</text>
<text x="265.5" y="119">P/N:</text>
<text x="272.4" y="119">MBB0207VD1004BC100</text>
<text x="298.1" y="123">(+/-</text>
<text x="304.6" y="123">0.1%)</text>
<text x="117" y="140.8">To enable</text>
<text x="118.3" y="142.9">bring</text>
<text x="124.3" y="142.9">Enable</text>
<text x="127.7" y="140.8">1/16A12-P4,</text>
<text x="131.8" y="142.9">to</text>
<text x="134.8" y="142.9">V_POS</text>
<text x="79.8" y="149.7">(+12V)</text>
<text x="304.9" y="145.6">(+/-</text>
<text x="311.4" y="145.6">1%)</text>
<text x="45" y="152.5">+5V</text>
<text x="388.9" y="152.3">+5V</text>
<text x="51.7" y="159.6">~ 20mA</text>
<text x="397.6" y="161.6">16</text>
<text x="401.2" y="161.6">to</text>
<text x="404.3" y="161.6">18.6mA</text>
<text x="397.1" y="164.8" transform="rotate(-90 397.1 164.8)">&lt;----</text>
<text x="96.2" y="172.1">(+3V,</text>
<text x="102.7" y="172.1">when</text>
<text x="108.6" y="172.1">disabled)</text>
<text x="348.2" y="172.3">Indicator</text>
<text x="357.8" y="172.3">LED on</text>
<text x="53.9" y="176.4">V_{f}</text>
<text x="56.8" y="176.4">=</text>
<text x="59.5" y="176.4">1.4V</text>
<text x="345" y="174.3">Chassis</text>
<text x="347.7" y="176.4">V_{f}</text>
<text x="350.5" y="176.4">=</text>
<text x="353.2" y="176.4">2.2V</text>
<text x="353.4" y="174.3">SSI-LXH072GD</text>
<text x="358.5" y="176.4">to</text>
<text x="361.6" y="176.4">2.6V</text>
<text x="66.2" y="184">CTR =</text>
<text x="73.6" y="184">300%</text>
<text x="79.9" y="184">--&gt;</text>
<text x="85.8" y="184">600%</text>
<text x="66.3" y="189.6">Ic_{sat}~ 60mA</text>
<text x="71.2" y="186.8">Ic_{dark}</text>
<text x="77.4" y="186.8">=</text>
<text x="80" y="189.6">--&gt;</text>
<text x="80.1" y="186.8">100nA</text>
<text x="85.9" y="189.6">120mA</text>
</g>
<g font-size="1.8" fill="#725600">
<text x="82.2" y="47.9">SEC_INPUT</text>
<text x="326.6" y="54.2">SiPM_HV_OUT</text>
<text x="326.6" y="69.4">SiPM_HV_RTN</text>
<text x="85.4" y="77.1">SEC_RTN</text>
<text x="378.7" y="129.1">HV_V_MON</text>
<text x="33.4" y="155.8">V_TELEM_IN</text>
<text x="176.6" y="155.8">Bias_Ctrl</text>
<text x="25.5" y="197.7">HV_EN</text>
<text x="247.8" y="200.3">HV_CURR_MON</text>
<text x="20.3" y="225.7">V_TELEM_RTN</text>
</g>
<g font-size="1.8" fill="#a90000">
<text x="236.8" y="53.1">2</text>
<text x="279.4" y="53.1">10</text>
<text x="126.3" y="56.9">2</text>
<text x="144.1" y="56.9">4</text>
<text x="236.8" y="58.2">1</text>
<text x="279.4" y="56.9">11</text>
<text x="126.3" y="63.2">1</text>
<text x="144.1" y="63.2">3</text>
<text x="236.8" y="64.5">4</text>
<text x="280" y="64.5">8</text>
<text x="236.8" y="68.3">6</text>
<text x="280" y="68.3">9</text>
<text x="251.2" y="75.6" transform="rotate(-90 251.2 75.6)">5</text>
<text x="257.6" y="75.6" transform="rotate(-90 257.6 75.6)">3</text>
<text x="266.4" y="75.6" transform="rotate(-90 266.4 75.6)">7</text>
<text x="333.3" y="129">9</text>
<text x="347.3" y="130.3">8</text>
<text x="332.7" y="132.8">10</text>
<text x="214.1" y="146.8" transform="rotate(-90 214.1 146.8)">4</text>
<text x="138.2" y="154.4" transform="rotate(-90 138.2 154.4)">3</text>
<text x="205" y="153.1">2</text>
<text x="219" y="154.4">1</text>
<text x="205" y="156.9">3</text>
<text x="214.1" y="160.1" transform="rotate(-90 214.1 160.1)">11</text>
<text x="126.3" y="162.3">1</text>
<text x="138.2" y="172.2" transform="rotate(-90 138.2 172.2)">2</text>
<text x="379" y="172.5">2</text>
<text x="67.9" y="174.7">1</text>
<text x="67.9" y="179.8">2</text>
<text x="85.7" y="179.8">3</text>
<text x="85.7" y="174.7">4</text>
<text x="379" y="175">1</text>
<text x="388.4" y="184.9" transform="rotate(-90 388.4 184.9)">3</text>
<text x="64.5" y="188.7" transform="rotate(-90 64.5 188.7)">3</text>
<text x="52.6" y="196.6">1</text>
<text x="321.3" y="192.5">12</text>
<text x="321.3" y="196.3">13</text>
<text x="335.2" y="195">14</text>
<text x="376.5" y="192.8">1</text>
<text x="206.3" y="203.9">5</text>
<text x="206.3" y="200.1">6</text>
<text x="220.3" y="201.4">7</text>
<text x="388.4" y="202.6" transform="rotate(-90 388.4 202.6)">2</text>
<text x="64.5" y="206.4" transform="rotate(-90 64.5 206.4)">2</text>
</g>
<g font-size="1.8" fill="#009600">
<text x="203.2" y="133">V_TELEM_IN</text>
<text x="247.6" y="152.1">REM_ADJ</text>
</g>
<g font-size="1.4" fill="#a90000">
<text x="249.6" y="30.2">A</text>
<text x="262.3" y="30.2">C</text>
<text x="262.3" y="40.4">A</text>
</g>
<g font-size="1.4" fill="#006464">
<text x="252.5" y="31.2">A</text>
<text x="259.3" y="31.2">C</text>
<text x="249.6" y="40.4">C</text>
<text x="252.5" y="41.4">C</text>
<text x="259.5" y="41.4">A</text>
</g>
</svg>
